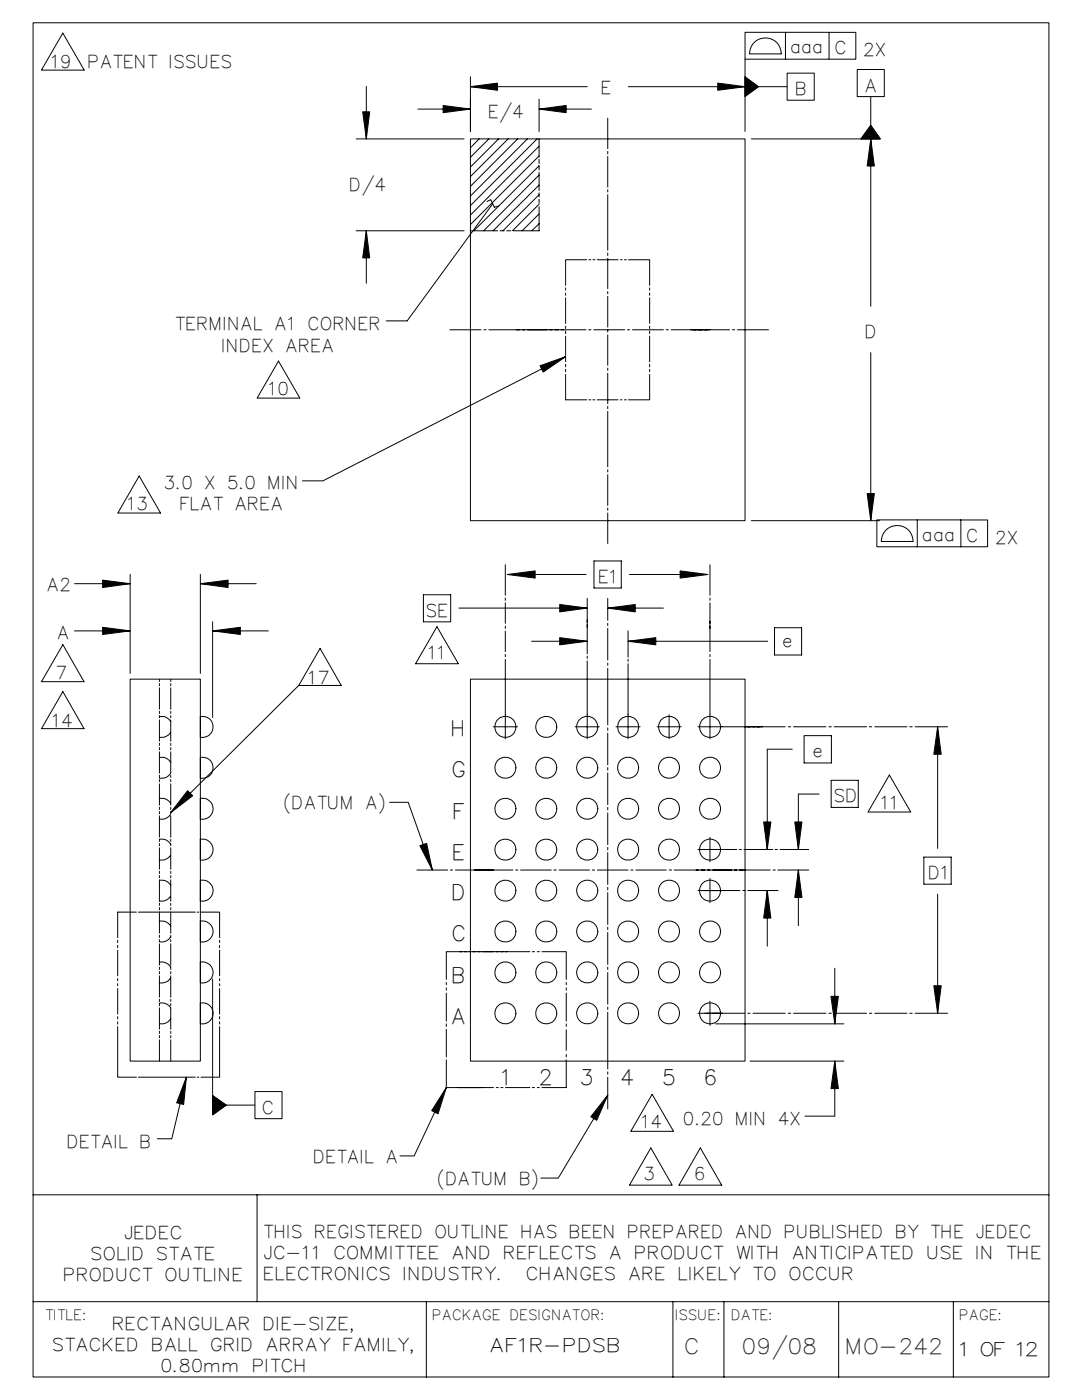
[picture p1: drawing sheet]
<svg xmlns="http://www.w3.org/2000/svg" width="216mm" height="279mm" viewBox="0 0 216 279" stroke-linecap="round" stroke-linejoin="round" font-family="sans-serif">
<path d="M173.7 25l1.9 2.7h-3.8z" fill="none" stroke="#020303" stroke-width=".2"/>
<path d="M173.7 25l1.9 2.7h-3.8z" fill="#020303"/>
<path d="M148.7 15.4l2.6 1.9-2.6 1.9z" fill="none" stroke="#020303" stroke-width=".2"/>
<path d="M148.7 15.4l2.6 1.9-2.6 1.9z" fill="#020303"/>
<path d="M42.4 218.7l2.7 1.9-2.7 1.9z" fill="none" stroke="#020303" stroke-width=".2"/>
<path d="M42.4 218.7l2.7 1.9-2.7 1.9z" fill="#020303"/>
<g fill="none" stroke="#020303" stroke-width=".2">
<path d="M93.9 15.3v10.9v-6.4M107.6 19.8v6.4M125.4 17.3h23.3M143.2 16.6l5.5 .7-5.5 .7zM148.7 6.4h16.7v5.4h-16.7zM148.7 15.4l2.6 1.9-2.6 1.9zM148.7 11.8v14.4M149.6 10.7a3.2 3.2 0 0 1 3.1-3.1 3.2 3.2 0 0 1 3.2 3.1M149.6 10.8h6.3M151.3 17.3h5.8M156.7 6.4v5.4M173.7 19.3v5.7"/>
<path d="M71.1 27.7h21.5M93.9 27.7h54.8v76.2h-54.8zM95.6 27.7l-1.7 1.8M97.5 27.7l-3.6 3.7M99.5 27.7l-5.6 5.6M101.4 27.7l-7.5 7.5M103.3 27.7l-9.4 9.5M105.2 27.7l-11.3 11.4M107.2 27.7l-13.3 13.3M107.5 29.2l-13.6 13.7M107.5 31.1l-13.6 13.7M107.6 38.9l-7.2 7.1"/>
<path d="M107.6 33.9v-.8l-13 13M107.6 27.7v3.7M107.6 31.8v.9M107.6 34.4v3.6M107.6 38.5v.8M107.6 39.8v.8M107.6 36.9l-9.2 9.1M107.6 34.9l-11.1 11.2M121.3 23.6v6.1M121.3 30.2v.5M121.3 31.2v6.1M121.3 37.9v.4"/>
<path d="M121.3 38.9v11M149.9 27.7h25.6M173.7 25l1.9 2.7h-3.8zM71.1 46.1h21.5M93.8 46.1h5.5M97.2 40.2l.7-.4 .7 1.6 .9-.3M98.3 40.7l-17.1 23.3h-4.1M99.8 46.1h.8M101.1 46.1h.8M107.5 42.7l-3.3 3.4M107.6 41.3v4.8h-5.2M107.6 40.7l-5.3 5.3"/>
<path d="M107.6 44.6l-1.5 1.5M112.9 57.5v.4M112.9 58.5v.4M112.9 59.4v5.1M117.1 51.8h-4.2v5.1M117.5 51.8h.4M118.3 51.8h.4M119.2 51.8h4.1M121.3 50.5v.5M121.3 51.5v6.1M121.3 58.2v.4M121.3 59.1v6.2"/>
<path d="M123.8 51.8h.3M124.6 51.8h.4M125.4 51.8h4.2v5.1M129.6 57.5v.4M129.6 58.5v.4M129.6 59.4v5.1M55.6 72.1l4.2 7.4h-8.5zM89.8 65.8h6.2M96.5 65.8h.5M97.5 65.8h19.4M112.9 74.7v5.1h4.2M112.9 65.1v.5"/>
<path d="M112.9 66.1v.5M112.9 67.1v5.1M112.9 72.7v.5M112.9 73.7v.5M117.5 65.8h.4M117.5 79.8h.4M118.3 79.8h.4M118.5 65.8h6.1M119.2 79.8h4.1M121.3 65.8v.5M121.3 66.8v6.1M121.3 73.5v.4"/>
<path d="M121.3 74.5v6.1M123.8 79.8h.3M124.6 79.8h.4M125.2 65.8h.5M126.2 65.8h6.2M129.6 74.7v5.1h-4.2M129.6 65.1v.5M129.6 66.1v.5M129.6 67.1v5.1M129.6 72.7v.5M129.6 73.7v.5M132.9 65.8h.5"/>
<path d="M133.9 65.8h11.7M146.1 65.8h.5M147.1 65.8h6.3M27.8 95l4.2 7.4h-8.5zM121.3 81.1v.5M121.3 82.1v11.1M121.3 93.7v.5M121.3 94.7v6.2M26 114.6v19.8M40 114.6v19.8M84.5 118.7h5.4v5.4h-5.4zM100.8 112.7v6.1"/>
<path d="M100.8 119.3v.5M117.2 119.4v11.1M118.5 112h5.5v5.4h-5.5zM121.3 101.4v.4M121.3 102.4v6.1M121.3 119.4v4.4M141.7 112.7v6.1M141.7 119.3v.5M149.9 103.9h25.6M12.5 138l4.3 7.4h-8.5zM12.5 128.7l4.3 7.3h-8.5zM26 135.5h14v76.3h-14z"/>
<path d="M42.4 124.1v19.1M63.9 129.4l4.2 7.4h-8.5zM87.2 125.1l4.3 7.4h-8.6zM93.9 135.5h54.8v76.3h-54.8zM100.8 120.3v4.1M100.8 124.9v.5M100.8 126v4M100.8 130.6v.5M100.8 131.6v15.8M117.2 130.9v.5M117.2 131.9v15.5M121.3 124.4v.5"/>
<path d="M121.3 125.4v6.3M121.3 132.3v.5M121.3 133.4v11.3M125.3 125.9v5.2M125.3 131.6v.4M125.3 132.5v14.9M141.7 120.3v9.7M141.7 130.6v.5M141.7 131.6v15.8M154.5 125.3h5.4v5.4h-5.4zM40 151.2a2.11 2.11 0 0 1 2.5 2 2.11 2.11 0 0 1-2.5 2.1zM40 147.1v-4.1a2.11 2.11 0 0 1 2.5 2.1 2.11 2.11 0 0 1-2.5 2.1"/>
<path d="M40 159.3v4.2a2.1 2.1 0 0 0 2.5-2.1 2.1 2.1 0 0 0-2.5-2M98.4 145h4.8M114.8 145h4.8M121.3 145.3v.5M121.3 146.3v6.3M121.3 153.2v.5M121.3 154.2v6.4M122.9 145h4.8M131.1 145h4.8M133.5 142.6v4.8M139.3 145h17.4M153.1 149.5h5"/>
<path d="M157.3 145h.5M158.3 145h6.5M159.3 158.5h4.1M160.4 146.8h5.5v5.5h-5.5zM165.4 145h.5M165.9 155.7h5.4v5.4h-5.4zM166.4 145h6.5M173.5 145h.5M174.6 145h6.4M177.5 154.7l4.2 7.4h-8.5zM181.5 145h.5M182.6 145h6.5"/>
<path d="M40 167.5a2.12 2.12 0 0 1 2.5 2.1 2.12 2.12 0 0 1-2.5 2M40 175.7v4.1a2.1 2.1 0 0 0 2.5-2.1 2.1 2.1 0 0 0-2.5-2M40 167.5v4.1M83.2 173.6h6.1M89.9 173.6h.4M90.9 173.6h11.4M102.9 173.6h.5M103.9 173.6h6.1M110.5 173.6h.5M111.6 173.6h6M118.2 173.6h.4M119.2 173.6h6.1"/>
<path d="M121.3 161.1v.5M121.3 162.2v6.4M121.3 169.1v.5M121.3 170.2v6.3M121.3 177.1v.5M121.3 178.1v6.4M125.9 173.6h.4M126.9 173.6h6.1M133.5 173.6h.5M134.5 173.6h19.2M139.3 169.5h7.7M139.3 177.7h8.4"/>
<path d="M141.7 167.1v4.9M141.7 175.3v4.8M147.5 169.5h.4M148.2 177.7h.5M148.5 169.5h5.7M149.2 177.7h6.1M154.2 173.6h.5M154.7 169.5h.4M155.2 173.6h6.2M155.6 169.5h5.8M184.3 171.1h5.5v5.4h-5.5zM23.5 187.7v.4"/>
<path d="M23.5 188.7v.4M23.5 189.6v5.1M23.5 195.3v.5M23.5 196.3v.4M23.5 197.3v5.1M27.2 182h-3.7v5.1M27.6 182h11.4M39.3 182h.4M40 183.8v4.1a2.1 2.1 0 0 0 2.5-2 2.1 2.1 0 0 0-2.5-2M40 192a2.1 2.1 0 0 1 2.5 2.1 2.1 2.1 0 0 1-2.5 2M40 192v4.1M40.1 182h3.7v5.1"/>
<path d="M42.4 195.4v23.3M43.8 187.7v.4M43.8 188.7v.4M43.8 189.6v5.1M43.8 195.3v.5M43.8 196.3v.4M43.8 197.3v5.1M89.1 196.1v.4M89.1 197.2v.4M89.1 198.2v5.6M91.7 189.9h.5M92.7 189.9h.4"/>
<path d="M93.6 189.9h12.1M93.9 189.9h-4.8v5.6M106.2 189.9h.5M107.2 189.9h.4M108.1 189.9h4.9v5.6M113 196.1v.4M113 197.2v.4M113 198.2v5.6M121.3 185v.5M121.3 186.1v6.4M121.3 193v.5M121.3 194.1v6.3"/>
<path d="M141.7 199.8v4.8M23.5 204.9v10.1h3.7M23.5 202.9v.5M23.5 203.9v.5M27.6 215h11.4M39.3 215h.4M40 200.2v4.1a2.1 2.1 0 0 0 2.5-2.1 2.1 2.1 0 0 0-2.5-2M42.4 218.7l2.7 1.9-2.7 1.9zM43.8 204.9v10.1h-3.7M43.8 202.9v.5M43.8 203.9v.5M89.1 211.5v5.5h4.8"/>
<path d="M89.1 204.3v.5M89.1 205.4v5.5M91.2 217h7.3M99 217h.4M99.9 217h.5M100.9 217h4.8M106.2 217h.5M107.2 217h.4M113 211.5v5.5h-4.9M113 204.3v.5M113 205.5v4.1M113 210.4v.5"/>
<path d="M121.3 201v.5M121.3 202v11.3M121.3 213.9v.5M121.3 215v6.3M130.1 218.4l4.3 7.4h-8.5zM139.3 202.2h9.3M142.8 204.3h25.6M149.2 202.2h.5M149.7 211.8h18.7M150.3 202.2h6.4M157.3 202.2h.5M158.3 202.2h6.5"/>
<path d="M165.4 202.2h.5M166.4 202.2h6.5M173.5 202.2h.5M174.6 202.2h6.4M181.5 202.2h.5M182.6 202.2h6.5M45.1 220.6h5.7M129.9 229.1l4.2 7.4h-8.5zM139.7 229.1l4.3 7.4h-8.5zM160.6 222.7h6"/>
<circle cx="100.8" cy="153.2" r="2.1"/>
<circle cx="100.8" cy="145.1" r="2.1"/>
<circle cx="109" cy="153.2" r="2.1"/>
<circle cx="109" cy="145.1" r="2.1"/>
<circle cx="117.2" cy="153.2" r="2.1"/>
<circle cx="117.2" cy="145.1" r="2.1"/>
<circle cx="125.3" cy="153.2" r="2.1"/>
<circle cx="125.3" cy="145.1" r="2.1"/>
<circle cx="133.5" cy="153.2" r="2.09"/>
<circle cx="133.5" cy="145.1" r="2.09"/>
<circle cx="141.7" cy="153.2" r="2.1"/>
<circle cx="141.7" cy="145.1" r="2.1"/>
<circle cx="100.8" cy="169.6" r="2.1"/>
<circle cx="100.8" cy="161.4" r="2.1"/>
<circle cx="100.8" cy="177.8" r="2.1"/>
<circle cx="109" cy="169.6" r="2.1"/>
<circle cx="109" cy="177.8" r="2.1"/>
<circle cx="109" cy="161.4" r="2.1"/>
<circle cx="117.2" cy="169.6" r="2.1"/>
<circle cx="117.2" cy="177.8" r="2.1"/>
<circle cx="117.2" cy="161.4" r="2.1"/>
<circle cx="125.3" cy="169.6" r="2.1"/>
<circle cx="125.3" cy="161.4" r="2.1"/>
<circle cx="125.3" cy="177.8" r="2.1"/>
<circle cx="133.5" cy="169.6" r="2.09"/>
<circle cx="133.5" cy="177.7" r="2.09"/>
<circle cx="133.5" cy="161.4" r="2.09"/>
<circle cx="141.7" cy="169.6" r="2.1"/>
<circle cx="141.7" cy="177.8" r="2.1"/>
<circle cx="141.7" cy="161.4" r="2.1"/>
<circle cx="100.8" cy="194.1" r="2.11"/>
<circle cx="100.8" cy="185.9" r="2.1"/>
<circle cx="109" cy="194.1" r="2.11"/>
<circle cx="109" cy="185.9" r="2.1"/>
<circle cx="117.2" cy="194.1" r="2.11"/>
<circle cx="117.2" cy="185.9" r="2.1"/>
<circle cx="125.3" cy="194.1" r="2.11"/>
<circle cx="125.3" cy="185.9" r="2.1"/>
<circle cx="133.5" cy="194.1" r="2.1"/>
<circle cx="133.5" cy="185.9" r="2.09"/>
<circle cx="141.7" cy="194.1" r="2.1"/>
<circle cx="141.7" cy="185.9" r="2.1"/>
<circle cx="100.8" cy="202.2" r="2.1"/>
<circle cx="109" cy="202.2" r="2.1"/>
<circle cx="117.2" cy="202.2" r="2.1"/>
<circle cx="125.3" cy="202.2" r="2.1"/>
<circle cx="133.5" cy="202.2" r="2.09"/>
<circle cx="141.7" cy="202.2" r="2.1"/>
</g>
<path d="M143.2 16.6l5.5 .7-5.5 .7z" fill="#020303"/>
<path d="M14.9 116.5h11.1M20.5 115.8l5.5 .7-5.5 .8z" fill="none" stroke="#020303" stroke-width=".2"/>
<path d="M20.5 115.8l5.5 .7-5.5 .8z" fill="#020303"/>
<path d="M40 116.5l5.5-.7v1.5zM40 116.5h11.1" fill="none" stroke="#020303" stroke-width=".2"/>
<path d="M40 116.5l5.5-.7v1.5z" fill="#020303"/>
<path d="M107.8 73l5.1-1.8-4.5 3.1zM112.9 71.2l-48.5 24.8h-4.1" fill="none" stroke="#020303" stroke-width=".2"/>
<path d="M107.8 73l5.1-1.8-4.5 3.1z" fill="#020303"/>
<path d="M153.1 177.7l.7 5.5h-1.4zM153.1 177.7v11.1" fill="none" stroke="#020303" stroke-width=".2"/>
<path d="M153.1 177.7l.7 5.5h-1.4z" fill="#020303"/>
<path d="M153.1 149.5v20M152.4 164h1.4l-.7 5.5z" fill="none" stroke="#020303" stroke-width=".2"/>
<path d="M152.4 164h1.4l-.7 5.5z" fill="#020303"/>
<path d="M42.4 125.9l5.6-.7v1.4zM42.4 125.9h11.1" fill="none" stroke="#020303" stroke-width=".2"/>
<path d="M42.4 125.9l5.6-.7v1.4z" fill="#020303"/>
<path d="M59.6 136.8l-25.6 25.4M37.4 157.8l1 1-4.4 3.4z" fill="none" stroke="#020303" stroke-width=".2"/>
<path d="M37.4 157.8l1 1-4.4 3.4z" fill="#020303"/>
<path d="M14.9 125.9h11.1M20.5 125.2l5.5 .7-5.5 .7z" fill="none" stroke="#020303" stroke-width=".2"/>
<path d="M20.5 125.2l5.5 .7-5.5 .7z" fill="#020303"/>
<path d="M125.6 114.7h15.6M135.7 113.9l5.5 .8-5.5 .7z" fill="none" stroke="#020303" stroke-width=".2"/>
<path d="M135.7 113.9l5.5 .8-5.5 .7z" fill="#020303"/>
<path d="M101.3 114.7l5.5-.8v1.5zM101.3 114.7h15.7" fill="none" stroke="#020303" stroke-width=".2"/>
<path d="M101.3 114.7l5.5-.8v1.5z" fill="#020303"/>
<path d="M173.7 27.7l.8 5.4h-1.5zM173.7 27.7v33.4" fill="none" stroke="#020303" stroke-width=".2"/>
<path d="M173.7 27.7l.8 5.4h-1.5z" fill="#020303"/>
<path d="M73.1 46.1l.7 5.4h-1.4zM73.1 46.1v10.4" fill="none" stroke="#020303" stroke-width=".2"/>
<path d="M73.1 46.1l.7 5.4h-1.4z" fill="#020303"/>
<path d="M73.1 17.2v10.5M72.4 22.3h1.4l-.7 5.4z" fill="none" stroke="#020303" stroke-width=".2"/>
<path d="M72.4 22.3h1.4l-.7 5.4z" fill="#020303"/>
<path d="M93.9 17.3l5.4-.7v1.4zM93.9 17.3h23.3" fill="none" stroke="#020303" stroke-width=".2"/>
<path d="M93.9 17.3l5.4-.7v1.4z" fill="#020303"/>
<path d="M83.4 21.8h10.5M88.4 21.1l5.5 .7-5.5 .7z" fill="none" stroke="#020303" stroke-width=".2"/>
<path d="M88.4 21.1l5.5 .7-5.5 .7z" fill="#020303"/>
<path d="M107.6 21.8l5.4-.7v1.4zM107.6 21.8h10.4" fill="none" stroke="#020303" stroke-width=".2"/>
<path d="M107.6 21.8l5.4-.7v1.4z" fill="#020303"/>
<path d="M121.3 218.6l-2.2 5-1.2-.7zM121.3 218.6l-9.9 16.5h-3.5" fill="none" stroke="#020303" stroke-width=".2"/>
<path d="M121.3 218.6l-2.2 5-1.2-.7z" fill="#020303"/>
<path d="M77.7 160.1h3.8l4.8 13.5M83.8 168.8l1.3-.5 1.2 5.3z" fill="none" stroke="#020303" stroke-width=".2"/>
<path d="M83.8 168.8l1.3-.5 1.2 5.3z" fill="#020303"/>
<path d="M89.1 217l-1.7 5.3-1.3-.7zM89.1 217l-6.5 13.7h-2.8" fill="none" stroke="#020303" stroke-width=".2"/>
<path d="M89.1 217l-1.7 5.3-1.3-.7z" fill="#020303"/>
<path d="M37.2 215l-.6 5.4-1.4-.3zM37.2 215l-2.9 12.3h-2.9" fill="none" stroke="#020303" stroke-width=".2"/>
<path d="M37.2 215l-.6 5.4-1.4-.3z" fill="#020303"/>
<path d="M91.6 121.4h25.6M111.7 120.6l5.5 .8-5.5 .7z" fill="none" stroke="#020303" stroke-width=".2"/>
<path d="M111.7 120.6l5.5 .8-5.5 .7z" fill="#020303"/>
<path d="M106.1 128h11.1M111.7 127.3l5.5 .7-5.5 .7z" fill="none" stroke="#020303" stroke-width=".2"/>
<path d="M111.7 127.3l5.5 .7-5.5 .7z" fill="#020303"/>
<path d="M125.3 128l5.6-.7v1.4zM125.3 128h27.9" fill="none" stroke="#020303" stroke-width=".2"/>
<path d="M125.3 128l5.6-.7v1.4z" fill="#020303"/>
<path d="M121.3 121.4l5.5-.8v1.5zM121.3 121.4h11.1" fill="none" stroke="#020303" stroke-width=".2"/>
<path d="M121.3 121.4l5.5-.8v1.5z" fill="#020303"/>
<path d="M187.1 178.4v23.8M186.3 196.7h1.5l-.7 5.5z" fill="none" stroke="#020303" stroke-width=".2"/>
<path d="M186.3 196.7h1.5l-.7 5.5z" fill="#020303"/>
<path d="M159.3 158.5v11M158.6 164h1.4l-.7 5.5z" fill="none" stroke="#020303" stroke-width=".2"/>
<path d="M158.6 164h1.4l-.7 5.5z" fill="#020303"/>
<path d="M165.8 198.8h1.5l-.7 5.5zM166.6 193.2v11.1" fill="none" stroke="#020303" stroke-width=".2"/>
<path d="M165.8 198.8h1.5l-.7 5.5z" fill="#020303"/>
<path d="M187.1 145l.7 5.5h-1.5zM187.1 145v24.3" fill="none" stroke="#020303" stroke-width=".2"/>
<path d="M187.1 145l.7 5.5h-1.5z" fill="#020303"/>
<path d="M166.6 211.8l.7 5.5h-1.5zM166.6 211.8v10.9" fill="none" stroke="#020303" stroke-width=".2"/>
<path d="M166.6 211.8l.7 5.5h-1.5z" fill="#020303"/>
<path d="M159.3 173.6l.7 5.5h-1.4zM159.3 173.6v11.1" fill="none" stroke="#020303" stroke-width=".2"/>
<path d="M159.3 173.6l.7 5.5h-1.4z" fill="#020303"/>
<path d="M173.7 70.4v33.5M173 98.5h1.5l-.8 5.4z" fill="none" stroke="#020303" stroke-width=".2"/>
<path d="M173 98.5h1.5l-.8 5.4z" fill="#020303"/>
<g fill="none" stroke="#020303" stroke-width=".2">
<path d="M6.6 4.5h202.7v270.3h-202.7zM12.5 6.6l4.3 7.4h-8.5zM157.1 14.6h5.4v5.4h-5.4zM165.4 6.5h5.4v5.3h-5.4M171 13.9h5.5v5.4h-5.5zM175 103.8h16.7v5.3h-16.7zM175.9 108a3.2 3.2 0 0 1 3.1-3.1 3.2 3.2 0 0 1 3.2 3.1M175.9 108.1h6.3M183 103.8v5.3M191.7 103.8h5.4v5.3h-5.4M50.9 217.8h5.4v5.5h-5.4zM6.6 238.5h202.7"/>
<path d="M51.3 238.5v21.3M6.6 259.8h202.7M85.1 259.8v15.1M134.3 259.8v15.1M144.5 259.8v15.1M167.3 259.8v15.1M190.2 259.8v15"/>
</g>
<g fill="none" stroke="#020303" stroke-width=".2" stroke-dasharray="4.3 .4 .4 .4 .4 .4">
<path d="M31.8 155.3a2.23 2.23 0 0 0 2.2-.9M31.8 147.2a2.23 2.23 0 0 0 2.2-1M34.1 152.1a2 2 0 0 0-2.3-.9M34.1 144a2.01 2.01 0 0 0-2.3-1M31.8 171.7a2.23 2.23 0 0 0 2.2-1M31.8 163.5a2.07 2.07 0 0 0 2.2-.9M31.8 179.8a2.02 2.02 0 0 0 2.2-.9M34.1 168.5a2.01 2.01 0 0 0-2.3-1M34.1 160.3a2.05 2.05 0 0 0-2.3-.9M34.1 176.6a2.05 2.05 0 0 0-2.3-.9M31.8 188a2.02 2.02 0 0 0 2.2-1M31.8 196.1a2.23 2.23 0 0 0 2.2-.9"/>
<path d="M34.1 184.8a2.05 2.05 0 0 0-2.3-.9M34.1 193a2.05 2.05 0 0 0-2.3-1M31.8 211.8v-76.3M31.8 204.3a2.02 2.02 0 0 0 2.2-.9M34.1 211.8v-76.3M34.1 201.1a2.05 2.05 0 0 0-2.3-.9"/>
</g>
<g font-size="4.2" fill="#020303">
<text x="90.4" y="146.9">H</text>
<text x="90.5" y="155.1">G</text>
<text x="90.7" y="163.4">F</text>
<text x="90.6" y="171.7">E</text>
<text x="90.5" y="179.6">D</text>
<text x="90.5" y="187.8">C</text>
<text x="90.5" y="196.1">B</text>
<text x="90.4" y="204.4">A</text>
<text x="100.3" y="216.5">1</text>
<text x="107.9" y="216.5">2</text>
<text x="116.1" y="216.5">3</text>
<text x="124.2" y="216.5">4</text>
<text x="132.5" y="216.5">5</text>
<text x="140.9" y="216.5">6</text>
</g>
<g font-size="4.2" fill="#231f20">
<text x="136.9" y="270.3">C</text>
<text x="148.4" y="270.3">09/08</text>
<text x="169.1" y="270.3">MO-242</text>
</g>
<g font-size="3.7" fill="#020303">
<text x="98" y="269.9">AF1R-PDSB</text>
<text x="191.7" y="270.6">1 OF 12</text>
</g>
<g font-size="3.5" fill="#020303">
<text x="158" y="10.6">aaa</text>
<text x="166.8" y="10.8">C</text>
<text x="172.6" y="11.2">2X</text>
<text x="10.5" y="13.5">19</text>
<text x="17.8" y="13.5">PATENT ISSUES</text>
<text x="97.7" y="23.5">E/4</text>
<text x="120.2" y="18.8">E</text>
<text x="159" y="19">B</text>
<text x="172.8" y="18.3">A</text>
<text x="70" y="38.2">D/4</text>
<text x="35.2" y="65.9">TERMINAL A1 CORNER</text>
<text x="44.6" y="70.2">INDEX AREA</text>
<text x="172.9" y="67.4">D</text>
<text x="53.8" y="78.9">10</text>
<text x="25.7" y="101.9">13</text>
<text x="33.1" y="97.6">3.0 X 5.0 MIN</text>
<text x="36.1" y="101.8">FLAT AREA</text>
<text x="184.3" y="107.9">aaa</text>
<text x="193.1" y="108.1">C</text>
<text x="198.9" y="108.5">2X</text>
<text x="9.6" y="118">A2</text>
<text x="119.7" y="116.3">E1</text>
<text x="85.3" y="123.1">SE</text>
<text x="11.7" y="127.4">A</text>
<text x="85.7" y="131.6">11</text>
<text x="156.4" y="129.2">e</text>
<text x="11.4" y="135.5">7</text>
<text x="61.8" y="136.4">17</text>
<text x="10.6" y="145.1">14</text>
<text x="162.5" y="151.1">e</text>
<text x="56.9" y="161.4">(DATUM A)</text>
<text x="166.7" y="160.1">SD</text>
<text x="176" y="161.5">11</text>
<text x="185.5" y="175.5">D1</text>
<text x="52.6" y="222.3">C</text>
<text x="128.3" y="225.1">14</text>
<text x="136.6" y="224.5">0.20 MIN 4X</text>
<text x="13.7" y="229">DETAIL B</text>
<text x="62.8" y="232">DETAIL A</text>
<text x="87.6" y="236.5">(DATUM B)</text>
<text x="128.8" y="235.5">3</text>
<text x="138.9" y="235.5">6</text>
<text x="18.4" y="251.4">SOLID STATE</text>
<text x="25" y="247.2">JEDEC</text>
<text x="52.9" y="251.3">JC-11 COMMITTEE AND REFLECTS A PRODUCT WITH ANTICIPATED USE IN THE</text>
<text x="52.9" y="247.1">THIS REGISTERED OUTLINE HAS BEEN PREPARED AND PUBLISHED BY THE JEDEC</text>
<text x="12.9" y="255.7">PRODUCT OUTLINE</text>
<text x="52.9" y="255.5">ELECTRONICS INDUSTRY.</text>
<text x="105.3" y="255.5">CHANGES ARE LIKELY TO OCCUR</text>
<text x="10.7" y="269.6">STACKED BALL GRID ARRAY FAMILY,</text>
<text x="22.7" y="265.3">RECTANGULAR DIE-SIZE,</text>
<text x="32.3" y="273.8">0.80mm PITCH</text>
</g>
<g font-size="2.8" fill="#020303">
<text x="9.2" y="263.4">TITLE:</text>
<text x="86.5" y="263.4">PACKAGE DESIGNATOR:</text>
<text x="135" y="263.4">ISSUE: DATE:</text>
<text x="191.6" y="263.4">PAGE:</text>
</g>
</svg>
